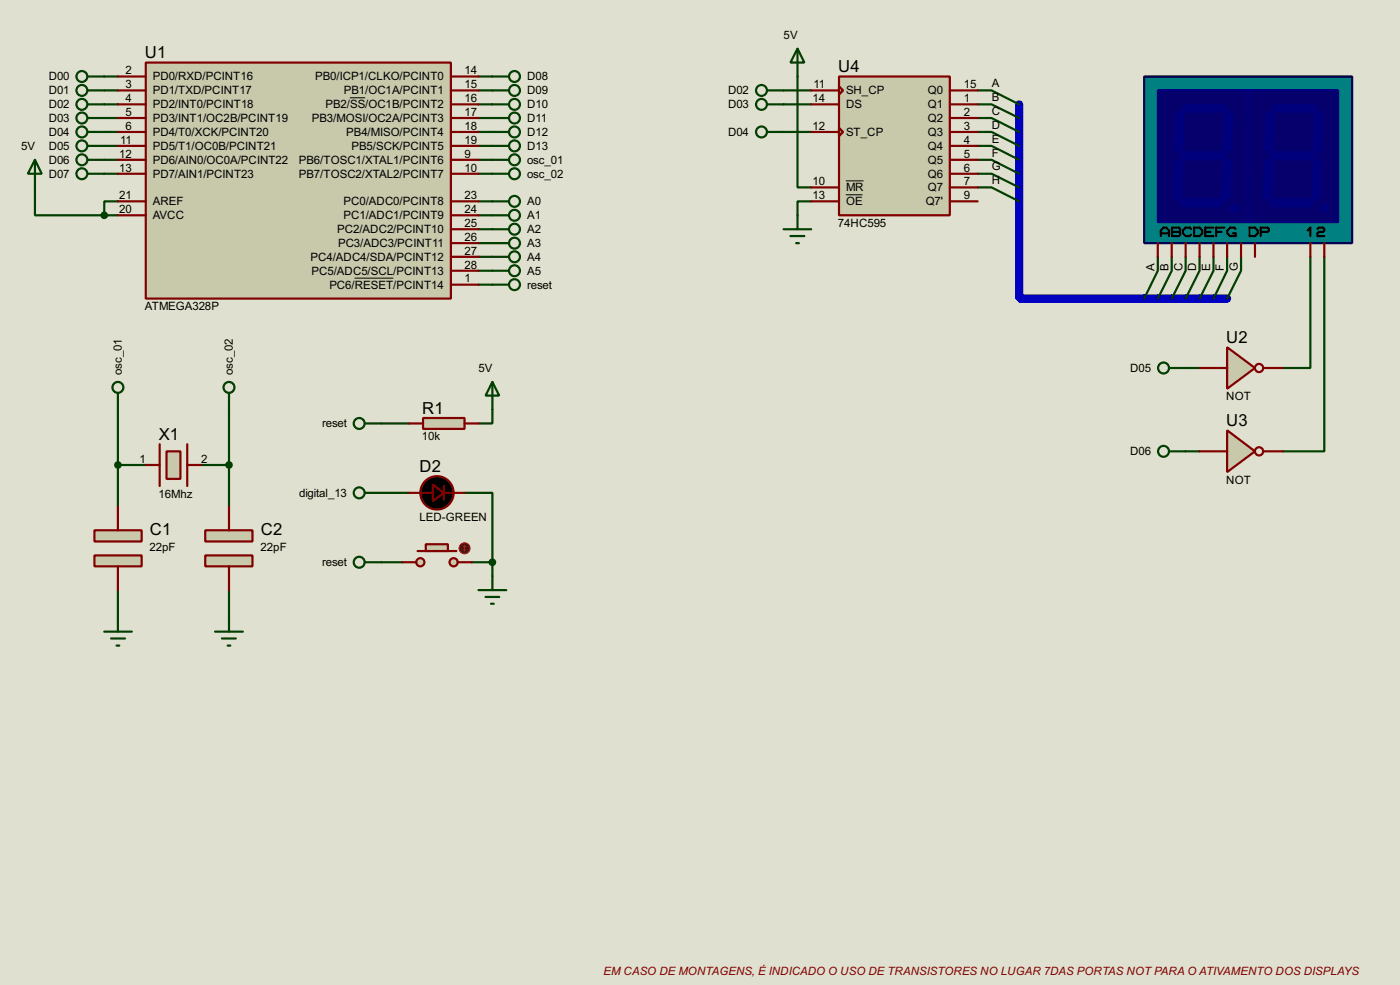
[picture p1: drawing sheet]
<svg xmlns="http://www.w3.org/2000/svg" width="256mm" height="180mm" viewBox="0 0 256 180" stroke-linecap="round" stroke-linejoin="round" font-family="sans-serif">
<path d="M0 0h256.5v180.3h-256.5z" fill="#e0e0d0"/>
<path d="M186.7 19.1v35.6h38.1" fill="none" stroke="#0000c0" stroke-width="1.5"/>
<g fill="none" stroke="#004000" stroke-width=".4">
<path d="M19.1 16.6h2.5M19.1 19.1h2.5M19.1 14h2.5M87.7 16.6h2.5M87.7 19.1h2.5M87.7 14h2.5M143.6 16.6h5M143.6 19.1h5M146.1 14v20.3h2.5M179.1 16.6h2.6l5 2.5M179.1 19.1h2.6l5 2.5M6.4 34.3v5.1h12.7"/>
<path d="M19.1 24.2h2.5M19.1 29.3h2.5M19.1 31.8h2.5M19.1 26.7h2.5M19.1 21.6h2.5M19.1 39.4h2.5M21.6 36.9h-2.5v2.5M87.7 24.2h2.5M87.7 29.3h2.5M87.7 31.8h2.5M87.7 26.7h2.5M87.7 21.6h2.5"/>
<path d="M87.7 36.9h2.5M87.7 39.4h2.5M143.6 24.2h5M148.6 36.9h-2.5v2.5M179.1 21.6h2.6l5 2.6M179.1 24.2h2.6l5 2.5M179.1 26.7h2.6l5 2.6M179.1 29.3h2.6l5 2.5M179.1 31.8h2.6l5 2.5M179.1 34.3h2.6l5 2.6M87.7 52.1h2.5M87.7 42h2.5"/>
<path d="M87.7 44.5h2.5M87.7 47h2.5M87.7 49.6h2.5M212.1 47v2.6l-2.5 5.1M214.7 47v2.6l-2.6 5.1M217.2 47v2.6l-2.5 5.1M219.8 47v2.6l-2.6 5.1M222.3 47v2.6l-2.5 5.1M224.8 47v2.6l-2.5 5.1M227.4 47v2.6l-2.6 5.1M240.1 47v20.4h-5.1M242.6 47v35.6h-7.6"/>
<path d="M21.6 75v17.8M42 75v17.8M69.9 77.5h5.1M90.2 75v2.5h-2.5M217.2 67.4h2.6M21.6 85.1h5.1M36.9 85.1h5.1M69.9 90.2h5.1M85.1 90.2h5.1v12.7M217.2 82.6h2.6M21.6 108v5.1M42 108v5.1"/>
<path d="M69.9 102.9h3.8M86.4 102.9h3.8M90.2 102.9v2.6"/>
</g>
<path d="M29.3 81.3v7.7M34.3 81.3v7.7" fill="none" stroke="#800000" stroke-width=".4"/>
<path d="M30.5 82.6h2.6v5.1h-2.6z" fill="#c8c8aa" stroke="#800000" stroke-width=".4"/>
<path d="M26.7 85.1h2.6M34.3 85.1h2.6" fill="none" stroke="#800000" stroke-width=".4"/>
<g fill="#c8c8aa" stroke="#800000" stroke-width=".4">
<path d="M17.3 97.1h8.7v2h-8.7z"/>
<path d="M17.3 101.7h8.7v2h-8.7z"/>
</g>
<path d="M21.6 92.8v4.3M21.6 103.7v4.3" fill="none" stroke="#800000" stroke-width=".4"/>
<g fill="#c8c8aa" stroke="#800000" stroke-width=".4">
<path d="M37.6 97.1h8.7v2h-8.7z"/>
<path d="M37.6 101.7h8.7v2h-8.7z"/>
</g>
<path d="M42 92.8v4.3M42 103.7v4.3" fill="none" stroke="#800000" stroke-width=".4"/>
<g fill="none" stroke="#004000" stroke-width=".4">
<path d="M21.6 71.9v3.1M42 71.9v3.1M66.9 77.5h3M19.1 115.6h5.1M20.4 116.9h2.5M21.4 118.2h.5M21.6 113.1v2.5M39.4 115.6h5.1M40.7 116.9h2.5M41.7 118.2h.5M42 113.1v2.5"/>
<circle cx="21.6" cy="70.9" r="1"/>
<circle cx="41.9" cy="70.9" r="1"/>
<circle cx="65.8" cy="77.5" r="1"/>
</g>
<g fill="#004000" stroke="#004000" stroke-width=".4">
<circle cx="21.6" cy="85.1" r=".5"/>
<circle cx="41.9" cy="85.1" r=".5"/>
</g>
<path d="M77.5 76.5h7.6v2h-7.6z" fill="#c8c8aa" stroke="#800000" stroke-width=".4"/>
<path d="M75 77.5h2.5M85.1 77.5h2.6" fill="none" stroke="#800000" stroke-width=".4"/>
<path d="M90.2 69.9l1.3 2.5h-2.5zM90.2 69.9v5.1" fill="none" stroke="#004000" stroke-width=".4"/>
<g fill="#c8c8aa" stroke="#800000" stroke-width=".4">
<circle cx="83.1" cy="102.9" r=".75"/>
<circle cx="77" cy="102.9" r=".75"/>
</g>
<path d="M76.5 100.9h7.1" fill="none" stroke="#800000" stroke-width=".4"/>
<path d="M78 99.6h4.1v1.3h-4.1z" fill="#c8c8aa" stroke="#800000" stroke-width=".4"/>
<path d="M73.7 102.9h2.6M83.9 102.9h2.5" fill="none" stroke="#800000" stroke-width=".4"/>
<circle cx="85.1" cy="100.4" r="1" fill="#400000" stroke="#f00" stroke-width=".2"/>
<path d="M85.1 99.9v1M85.1 99.9l-.2 .2M85.1 99.9l.3 .2M84.9 100.6l.2 .3M85.4 100.6l-.3 .3" fill="none" stroke="#f00" stroke-width=".2"/>
<g fill="none" stroke="#004000" stroke-width=".4">
<path d="M66.9 90.2h3M66.9 102.9h3M87.7 108h5.1M89 109.3h2.5M90 110.5h.5M90.2 105.5v2.5"/>
<circle cx="65.8" cy="90.2" r="1"/>
<circle cx="65.8" cy="102.9" r="1"/>
</g>
<g fill="#000" stroke="#800000" stroke-width=".4">
<path d="M79.3 88.7l2 1.5-2 1.5z"/>
<circle cx="80" cy="90.2" r="3.1"/>
</g>
<path d="M75 90.2h4.3M81.3 89v2.5M81.3 90.2h3.8" fill="none" stroke="#800000" stroke-width=".4"/>
<circle cx="90.2" cy="102.9" r=".5" fill="#004000" stroke="#004000" stroke-width=".4"/>
<path d="M209.6 14h38.1v30.5h-38.1z" fill="#008080" stroke="#04004a" stroke-width=".4"/>
<path d="M212.1 16.6h16.6v24.1h-16.6z" fill="#05006c" stroke="#000080" stroke-width=".4"/>
<g fill="#00007d" stroke="#00007d" stroke-width=".18">
<path d="M216.5 19.9l.7-.8h6.9l.7 .8-.7 .7h-6.9z" fill-rule="evenodd"/>
<path d="M224.3 20.9l.8-.8 .8 .8-.3 6.6-.8 .7-.7-.7z" fill-rule="evenodd"/>
<path d="M217 27.7h6.8l.8 .8-.8 .8h-6.8l-.8-.8z" fill-rule="evenodd"/>
<path d="M215.4 20.9l.8-.8 .8 .8-.3 6.6-.7 .7-.8-.7z" fill-rule="evenodd"/>
<path d="M224.1 29.5l.7-.7 .8 .7-.2 6.6-.8 .8-.8-.8z" fill-rule="evenodd"/>
<path d="M216.7 36.4h6.9l.7 .7-.7 .8h-6.9l-.7-.8z" fill-rule="evenodd"/>
<path d="M215.2 29.5l.8-.7 .7 .7-.2 6.6-.8 .8-.8-.8z" fill-rule="evenodd"/>
</g>
<path d="M228.7 16.6h16.5v24.1h-16.5z" fill="#05006c" stroke="#000080" stroke-width=".4"/>
<g fill="#00007d" stroke="#00007d" stroke-width=".18">
<path d="M233 19.9l.7-.8h6.9l.8 .8-.8 .7h-6.9z" fill-rule="evenodd"/>
<path d="M240.8 20.9l.8-.8 .8 .8-.3 6.6-.7 .7-.8-.7z" fill-rule="evenodd"/>
<path d="M233.5 27.7h6.8l.8 .8-.8 .8h-6.8l-.8-.8z" fill-rule="evenodd"/>
<path d="M232.7 20.1l.8 .8-.3 6.6-.7 .7-.8-.7 .3-6.6z" fill-rule="evenodd"/>
<path d="M240.6 29.5l.8-.7 .7 .7-.2 6.6-.8 .8-.8-.8z" fill-rule="evenodd"/>
<path d="M232.5 37.1l.7-.7h6.9l.7 .7-.7 .8h-6.9z" fill-rule="evenodd"/>
<path d="M231.7 29.5l.8-.7 .7 .7-.2 6.6-.8 .8-.8-.8z" fill-rule="evenodd"/>
<circle cx="226.1" cy="38.2" r=".75"/>
<circle cx="242.6" cy="38.2" r=".75"/>
</g>
<g fill="none" stroke="#000" stroke-width=".4">
<path d="M212.7 43.2v-1l.5-.5h.5l.5 .5v1M212.7 42.7h1.5M214.7 41.7h1.3l.2 .2v.3l-.2 .3 .2 .2v.3l-.2 .2h-1.3zM214.7 42.5h1.3M218.2 41.9l-.2-.2h-.8l-.5 .5v.5l.5 .5h.8l.2-.2M218.8 41.7h1l.5 .5v.5l-.5 .5h-1zM220.8 42.5h1M222.3 41.7h-1.5v1.5h1.5M222.8 42.5h1M224.3 41.7h-1.5v1.5M226.4 41.9l-.3-.2h-.7l-.5 .5v.5l.5 .5h1v-.5h-.5M228.9 41.7h1l.5 .5v.5l-.5 .5h-1z"/>
<path d="M231 42.5h1.2l.3-.3v-.3l-.3-.2h-1.2v1.5M239.6 42.2l.5-.5v1.5M241.4 41.9l.2-.2h.8l.2 .2v.3l-.2 .3h-.8l-.2 .2v.5h1.2"/>
</g>
<path d="M212.1 44.5v2.5M214.7 44.5v2.5M217.2 44.5v2.5M219.8 44.5v2.5M222.3 44.5v2.5M224.8 44.5v2.5M227.4 44.5v2.5M229.9 44.5v2.5M240.1 44.5v2.5M242.6 44.5v2.5" fill="none" stroke="#800000" stroke-width=".4"/>
<path d="M153.7 14h20.3v25.4h-20.3z" fill="#c8c8aa" stroke="#800000" stroke-width=".4"/>
<g fill="none" stroke="#800000" stroke-width=".4">
<path d="M148.6 16.6h5.1M148.6 19.1h5.1M153.7 15.8l.8 .8-.8 .7zM174 16.6h5.1M174 19.1h5.1M148.6 24.2h5.1M148.6 34.3h5.1M148.6 36.9h5.1M153.7 23.4l.8 .8-.8 .7zM174 21.6h5.1M174 24.2h5.1M174 26.7h5.1"/>
<path d="M174 29.3h5.1M174 31.8h5.1M174 34.3h5.1M174 36.9h5.1"/>
</g>
<path d="M155 33.1h3.2M155 35.7h3" fill="none" stroke="#000" stroke-width=".18"/>
<g fill="none" stroke="#004000" stroke-width=".4">
<path d="M140.5 16.6h3.1M140.5 19.1h3.1M146.1 8.9l1.3 2.6h-2.6zM146.1 8.9v5.1M140.5 24.2h3.1M146.1 39.4v2.6M143.6 42h5M144.8 43.2h2.6M145.9 44.5h.5M214.2 67.4h3M214.2 82.6h3"/>
<circle cx="139.5" cy="19.1" r="1"/>
<circle cx="139.5" cy="16.6" r="1"/>
<circle cx="139.5" cy="24.2" r="1"/>
<circle cx="213.1" cy="67.4" r="1"/>
<circle cx="213.1" cy="82.6" r="1"/>
</g>
<path d="M26.7 11.5h55.9v43.2h-55.9z" fill="#c8c8aa" stroke="#800000" stroke-width=".4"/>
<g fill="none" stroke="#800000" stroke-width=".4">
<path d="M21.6 14h5.1M21.6 16.6h5.1M21.6 19.1h5.1M82.6 14h5.1M82.6 16.6h5.1M82.6 19.1h5.1M21.6 21.6h5.1M21.6 29.3h5.1M21.6 26.7h5.1M21.6 24.2h5.1M21.6 31.8h5.1M21.6 39.4h5.1"/>
<path d="M21.6 36.9h5.1M82.6 21.6h5.1M82.6 29.3h5.1M82.6 26.7h5.1M82.6 24.2h5.1M82.6 31.8h5.1M82.6 39.4h5.1M82.6 36.9h5.1M82.6 52.1h5.1M82.6 49.6h5.1M82.6 47h5.1M82.6 44.5h5.1"/>
<path d="M82.6 42h5.1"/>
</g>
<path d="M64.1 17.9h2.8M65 50.9h7.1" fill="none" stroke="#000" stroke-width=".18"/>
<g fill="none" stroke="#004000" stroke-width=".4">
<path d="M16.1 19.1h3M16.1 16.6h3M16.1 14h3M90.2 19.1h3.1M90.2 16.6h3.1M90.2 14h3.1M6.4 29.3l1.3 2.5h-2.6zM6.4 29.3v5M16.1 29.3h3M16.1 31.8h3M16.1 26.7h3M16.1 24.2h3"/>
<path d="M16.1 21.6h3M90.2 29.3h3.1M90.2 31.8h3.1M90.2 26.7h3.1M90.2 24.2h3.1M90.2 21.6h3.1M90.2 36.9h3.1M90.2 39.4h3.1M90.2 52.1h3.1M90.2 42h3.1M90.2 44.5h3.1M90.2 47h3.1"/>
<path d="M90.2 49.6h3.1"/>
<circle cx="15" cy="19.1" r="1"/>
<circle cx="15" cy="14" r="1"/>
<circle cx="15" cy="16.6" r="1"/>
<circle cx="94.2" cy="14" r="1"/>
<circle cx="94.2" cy="19.1" r="1"/>
<circle cx="94.2" cy="16.6" r="1"/>
<circle cx="15" cy="29.3" r="1"/>
<circle cx="15" cy="31.8" r="1"/>
<circle cx="15" cy="26.7" r="1"/>
<circle cx="15" cy="24.2" r="1"/>
<circle cx="15" cy="21.6" r="1"/>
<circle cx="94.2" cy="29.3" r="1"/>
<circle cx="94.2" cy="26.7" r="1"/>
<circle cx="94.2" cy="31.8" r="1"/>
<circle cx="94.2" cy="36.9" r="1"/>
<circle cx="94.2" cy="39.4" r="1"/>
<circle cx="94.2" cy="24.2" r="1"/>
<circle cx="94.2" cy="21.6" r="1"/>
<circle cx="94.2" cy="44.5" r="1"/>
<circle cx="94.2" cy="49.6" r="1"/>
<circle cx="94.2" cy="47" r="1"/>
<circle cx="94.2" cy="42" r="1"/>
<circle cx="94.2" cy="52.1" r="1"/>
</g>
<circle cx="19.1" cy="39.4" r=".5" fill="#004000" stroke="#004000" stroke-width=".4"/>
<path d="M224.8 63.6l5.1 3.8-5.1 3.8z" fill="#c8c8aa" stroke="#800000" stroke-width=".4"/>
<g fill="none" stroke="#800000" stroke-width=".4">
<path d="M219.8 67.4h5M231.4 67.4h3.6"/>
<circle cx="230.6" cy="67.4" r=".75"/>
</g>
<path d="M224.8 78.8l5.1 3.8-5.1 3.8z" fill="#c8c8aa" stroke="#800000" stroke-width=".4"/>
<g fill="none" stroke="#800000" stroke-width=".4">
<path d="M219.8 82.6h5M231.4 82.6h3.6"/>
<circle cx="230.6" cy="82.6" r=".75"/>
</g>
<g font-size="3.4">
<text x="26.6" y="10.6">U1</text>
<text x="153.6" y="13.2">U4</text>
<text x="224.7" y="62.8">U2</text>
<text x="77.4" y="75.7">R1</text>
<text x="224.7" y="78">U3</text>
<text x="29.1" y="80.5">X1</text>
<text x="76.9" y="86.4">D2</text>
<text x="27.5" y="97.9">C1</text>
<text x="47.8" y="97.9">C2</text>
</g>
<g font-size="2.4">
<text x="143.6" y="7.1">5V</text>
<text x="8.9" y="14.7">D00</text>
<text x="8.9" y="17.3">D01</text>
<text x="23" y="16.2">3</text>
<text x="23" y="13.6">2</text>
<text x="28" y="17.3">PD1/TXD/PCINT17</text>
<text x="28" y="14.7">PD0/RXD/PCINT16</text>
<text x="57.7" y="14.7">PB0/ICP1/CLKO/PCINT0</text>
<text x="63" y="17.3">PB1/OC1A/PCINT1</text>
<text x="85.1" y="13.6">14</text>
<text x="85.1" y="16.2">15</text>
<text x="96.6" y="17.3">D09</text>
<text x="96.6" y="14.7">D08</text>
<text x="133.4" y="17.3">D02</text>
<text x="149" y="16.2">11</text>
<text x="155" y="17.3">SH_CP</text>
<text x="170" y="17.3">Q0</text>
<text x="176.6" y="16.2">15</text>
<text x="181.7" y="15.9">A</text>
<text x="8.9" y="19.8">D02</text>
<text x="8.9" y="22.3">D03</text>
<text x="23" y="23.8">6</text>
<text x="23" y="21.2">5</text>
<text x="23" y="18.7">4</text>
<text x="28" y="22.3">PD3/INT1/OC2B/PCINT19</text>
<text x="28" y="19.8">PD2/INT0/PCINT18</text>
<text x="57.1" y="22.3">PB3/MOSI/OC2A/PCINT3</text>
<text x="59.6" y="19.8">PB2/SS/OC1B/PCINT2</text>
<text x="85.1" y="21.2">17</text>
<text x="85.1" y="18.7">16</text>
<text x="85.1" y="23.8">18</text>
<text x="96.6" y="22.3">D11</text>
<text x="96.6" y="19.8">D10</text>
<text x="133.4" y="19.8">D03</text>
<text x="148.9" y="23.8">12</text>
<text x="148.9" y="18.7">14</text>
<text x="155" y="19.8">DS</text>
<text x="170" y="19.8">Q1</text>
<text x="170" y="22.3">Q2</text>
<text x="176.6" y="18.7">1</text>
<text x="176.6" y="21.2">2</text>
<text x="176.6" y="23.8">3</text>
<text x="181.7" y="18.5">B</text>
<text x="181.7" y="21">C</text>
<text x="181.7" y="23.6">D</text>
<text x="3.9" y="27.4">5V</text>
<text x="8.9" y="24.9">D04</text>
<text x="8.9" y="27.4">D05</text>
<text x="8.9" y="30">D06</text>
<text x="21.9" y="28.9">12</text>
<text x="22" y="26.3">11</text>
<text x="28" y="30">PD6/AIN0/OC0A/PCINT22</text>
<text x="28" y="27.4">PD5/T1/OC0B/PCINT21</text>
<text x="28" y="24.9">PD4/T0/XCK/PCINT20</text>
<text x="54.7" y="30">PB6/TOSC1/XTAL1/PCINT6</text>
<text x="63.4" y="24.9">PB4/MISO/PCINT4</text>
<text x="64.4" y="27.4">PB5/SCK/PCINT5</text>
<text x="85.1" y="26.3">19</text>
<text x="85.1" y="28.9">9</text>
<text x="96.6" y="30">osc_01</text>
<text x="96.6" y="27.4">D13</text>
<text x="96.6" y="24.9">D12</text>
<text x="133.4" y="24.9">D04</text>
<text x="155" y="24.9">ST_CP</text>
<text x="170" y="24.9">Q3</text>
<text x="170" y="27.4">Q4</text>
<text x="170" y="30">Q5</text>
<text x="176.6" y="26.3">4</text>
<text x="176.6" y="28.9">5</text>
<text x="181.7" y="26.1">E</text>
<text x="181.7" y="28.6">F</text>
<text x="8.9" y="32.5">D07</text>
<text x="21.9" y="31.4">13</text>
<text x="28" y="32.5">PD7/AIN1/PCINT23</text>
<text x="54.7" y="32.5">PB7/TOSC2/XTAL2/PCINT7</text>
<text x="85.1" y="31.4">10</text>
<text x="96.6" y="32.5">osc_02</text>
<text x="148.9" y="33.9">10</text>
<text x="155" y="35">MR</text>
<text x="170" y="32.5">Q6</text>
<text x="170" y="35">Q7</text>
<text x="176.6" y="31.4">6</text>
<text x="176.6" y="33.9">7</text>
<text x="181.7" y="31.2">G</text>
<text x="181.7" y="33.7">H</text>
<text x="21.9" y="39">20</text>
<text x="21.9" y="36.5">21</text>
<text x="28" y="40.1">AVCC</text>
<text x="28" y="37.6">AREF</text>
<text x="62.9" y="40.1">PC1/ADC1/PCINT9</text>
<text x="62.9" y="37.6">PC0/ADC0/PCINT8</text>
<text x="85.1" y="41.6">25</text>
<text x="85.1" y="39">24</text>
<text x="85.1" y="36.5">23</text>
<text x="96.6" y="37.6">A0</text>
<text x="96.6" y="40.1">A1</text>
<text x="148.9" y="36.5">13</text>
<text x="153.5" y="41.5">74HC595</text>
<text x="155" y="37.6">OE</text>
<text x="169.6" y="37.6">Q7'</text>
<text x="176.6" y="36.5">9</text>
<text x="56.9" y="47.7">PC4/ADC4/SDA/PCINT12</text>
<text x="61.8" y="42.7">PC2/ADC2/PCINT10</text>
<text x="61.9" y="45.2">PC3/ADC3/PCINT11</text>
<text x="85.1" y="46.6">27</text>
<text x="85.1" y="44.1">26</text>
<text x="96.6" y="42.7">A2</text>
<text x="96.6" y="45.2">A3</text>
<text x="96.6" y="47.7">A4</text>
<text x="57.1" y="50.3">PC5/ADC5/SCL/PCINT13</text>
<text x="60.3" y="52.8">PC6/RESET/PCINT14</text>
<text x="85.1" y="51.7">1</text>
<text x="85.1" y="49.2">28</text>
<text x="96.6" y="52.8">reset</text>
<text x="96.6" y="50.3">A5</text>
<text x="211.5" y="49.5" transform="rotate(-90 211.5 49.5)">A</text>
<text x="214.1" y="49.5" transform="rotate(-90 214.1 49.5)">B</text>
<text x="216.6" y="49.5" transform="rotate(-90 216.6 49.5)">C</text>
<text x="219.2" y="49.5" transform="rotate(-90 219.2 49.5)">D</text>
<text x="221.7" y="49.5" transform="rotate(-90 221.7 49.5)">E</text>
<text x="224.2" y="49.5" transform="rotate(-90 224.2 49.5)">F</text>
<text x="226.8" y="49.5" transform="rotate(-90 226.8 49.5)">G</text>
<text x="26.5" y="56.8">ATMEGA328P</text>
<text x="22.3" y="68.6" transform="rotate(-90 22.3 68.6)">osc_01</text>
<text x="42.6" y="68.6" transform="rotate(-90 42.6 68.6)">osc_02</text>
<text x="87.7" y="68.1">5V</text>
<text x="207" y="68.1">D05</text>
<text x="224.6" y="73.3">NOT</text>
<text x="59" y="78.2">reset</text>
<text x="77.3" y="80.6">10k</text>
<text x="207" y="83.3">D06</text>
<text x="25.6" y="84.7">1</text>
<text x="36.9" y="84.7">2</text>
<text x="224.6" y="88.5">NOT</text>
<text x="29.1" y="91.1">16Mhz</text>
<text x="54.8" y="90.9">digital_13</text>
<text x="76.8" y="95.4">LED-GREEN</text>
<text x="27.4" y="100.8">22pF</text>
<text x="47.8" y="100.8">22pF</text>
<text x="59" y="103.6">reset</text>
</g>
<text font-size="2.4" fill="#800000" x="110.5" y="178.4">EM CASO DE MONTAGENS, É INDICADO O USO DE TRANSISTORES NO LUGAR 7DAS PORTAS NOTPARA O ATIVAMENTO DOS DISPLAYS</text>
</svg>
